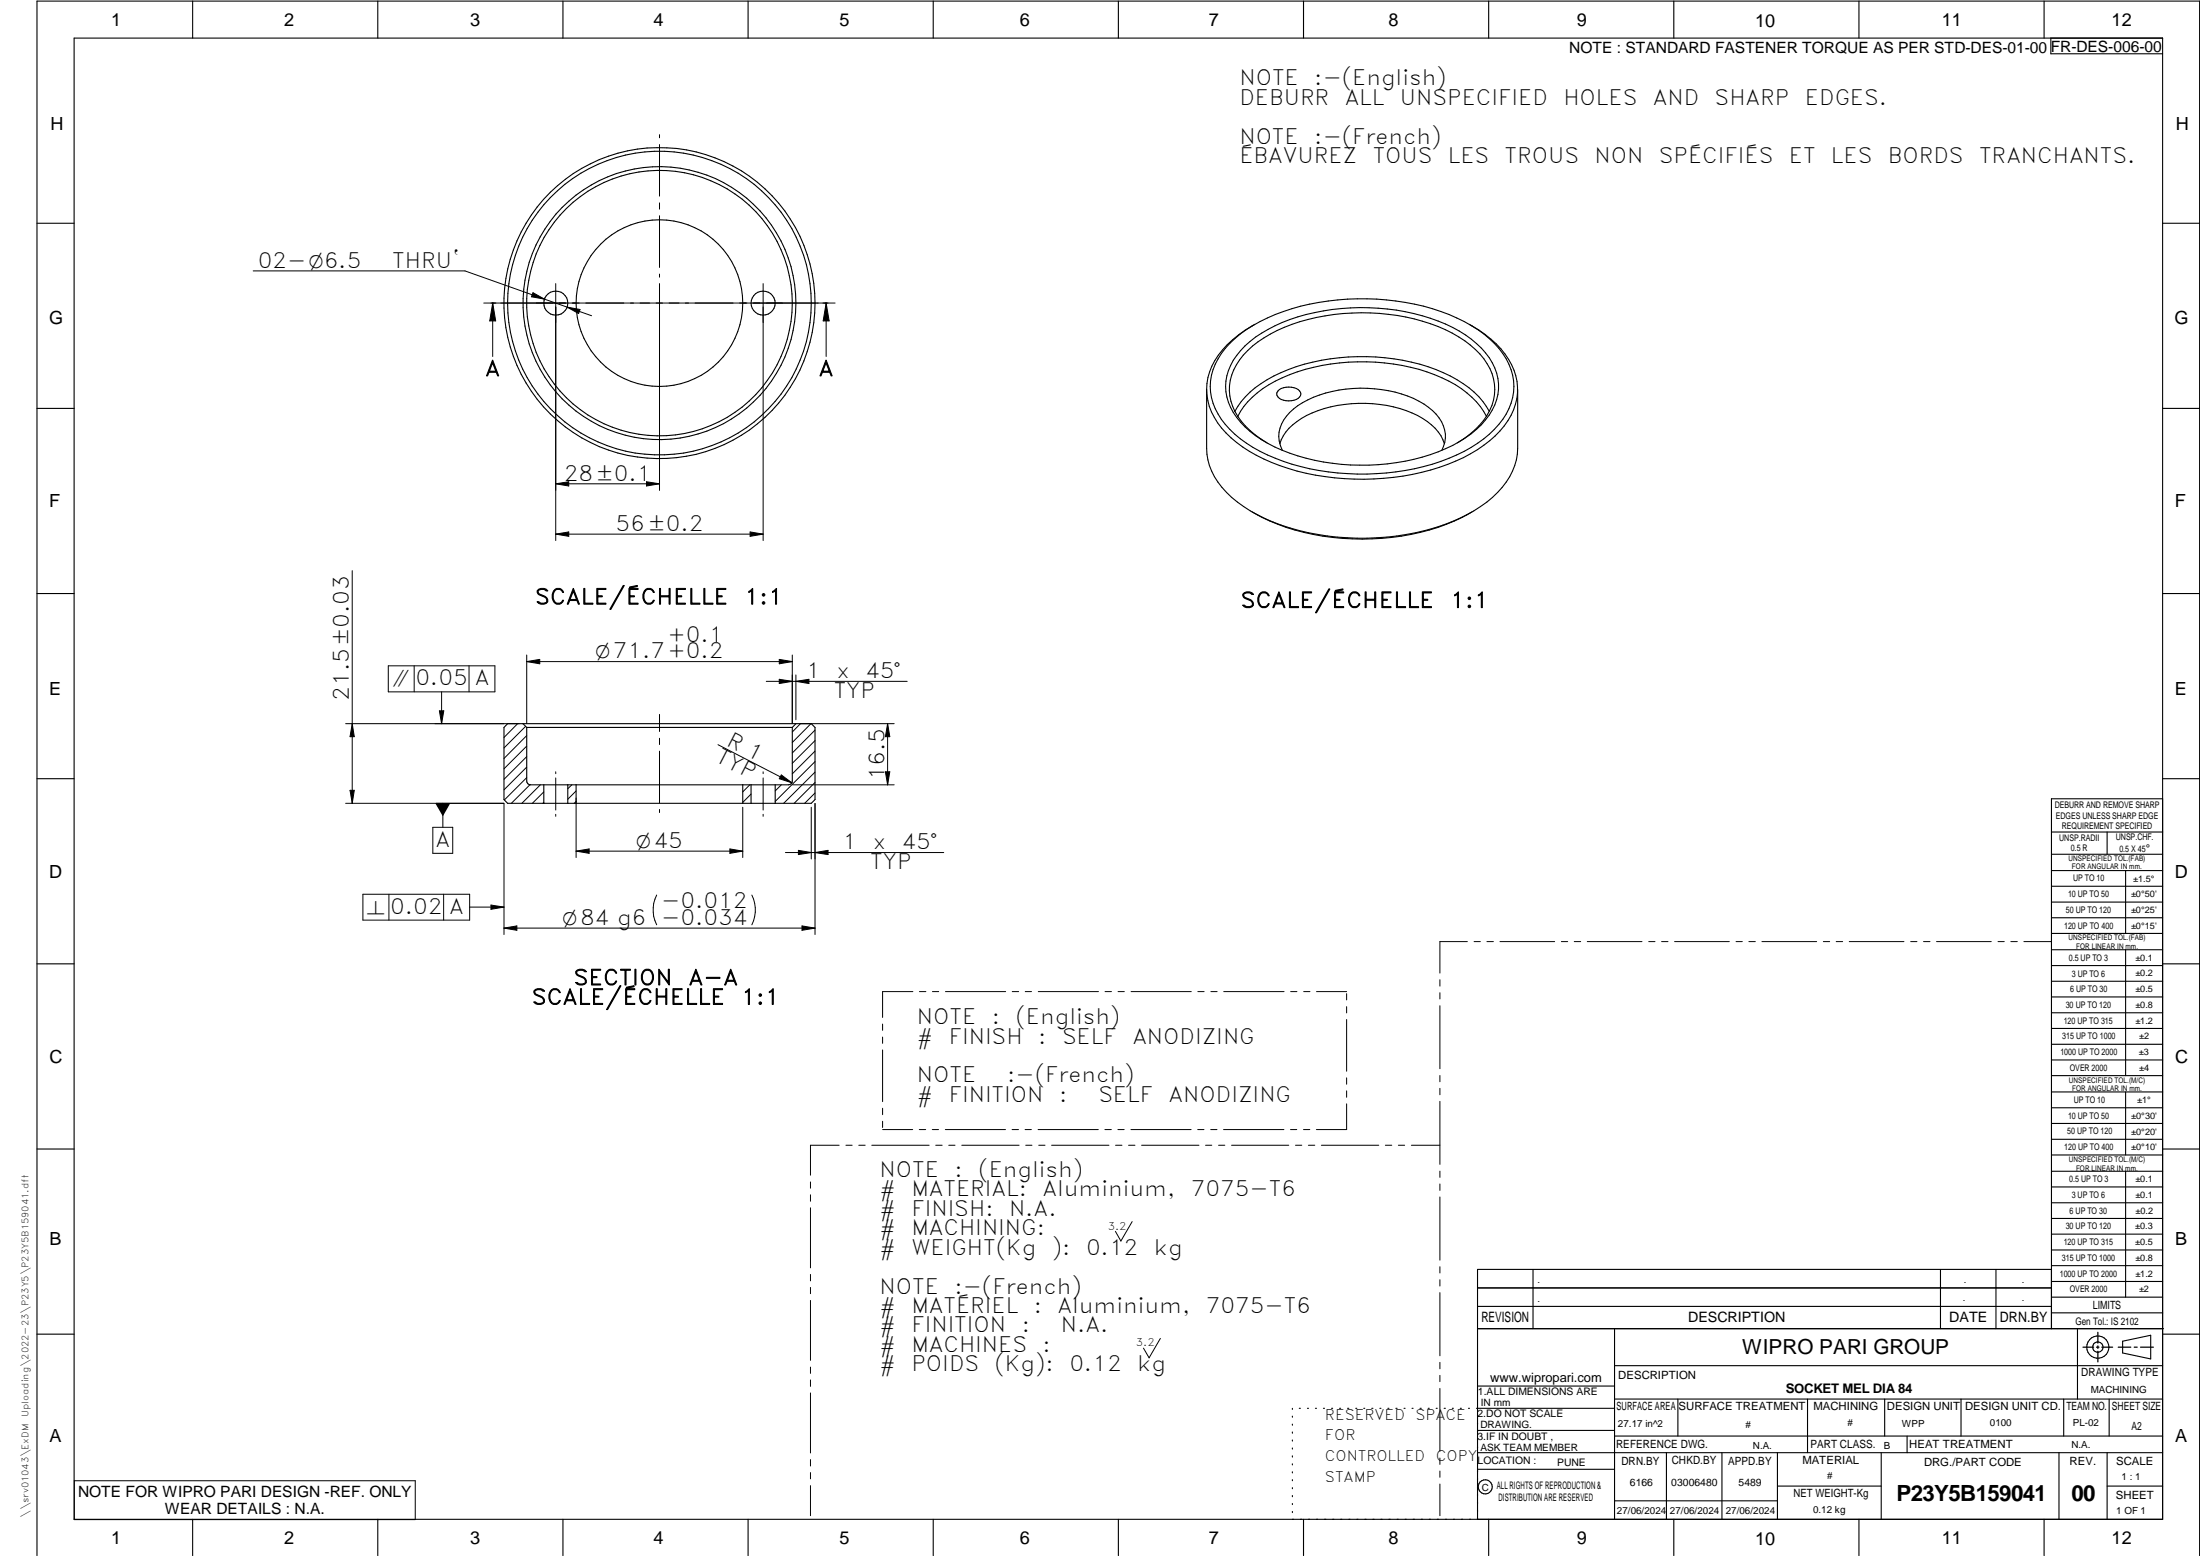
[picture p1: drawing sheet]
<svg xmlns="http://www.w3.org/2000/svg" width="594mm" height="420mm" viewBox="0 0 594 420" stroke-linecap="round" stroke-linejoin="round" font-family="sans-serif">
<g fill="none" stroke="#000" stroke-width=".3">
<path d="M20 10.3h564v400h-564zM52 .3v10M102 .3v10M152 .3v10M202 .3v10M252 .3v10M302 .3v10M352 .3v10M402 .3v10M452 .3v10M502 .3v10M552 .3v10"/>
<path d="M553.8 10.3v4.2h30.2M10 60.3h10M584 60.3h10M332.1 92.7a42.5 42.5 0 0 1 21.5-10.6 66.2 66.2 0 0 1 39.8 3.8 27.4 27.4 0 0 1 14.1 12.4 15.2 15.2 0 0 1-4 17.7 40.2 40.2 0 0 1-19.1 10 66.9 66.9 0 0 1-42.1-3.1 27.4 27.4 0 0 1-14.1-12.5 14.5 14.5 0 0 1 1.6-14.9zM338.8 87.6a25.1 25.1 0 0 0-12.2 12.8l-.4 1.6-.4 3.2M396.8 87.6a25.2 25.2 0 0 1 12 12.4 15.3 15.3 0 0 1-3.8 16.4 41 41 0 0 1-21.1 11.2 68.7 68.7 0 0 1-40.5-2.7 33.1 33.1 0 0 1-14.6-10.7 15.5 15.5 0 0 1-3-9M10 110.3h10M333.5 111.1l.8 1.3M333.5 111.1a13.1 13.1 0 0 1 2.2-15.2 35.7 35.7 0 0 1 19.8-10.2 57.2 57.2 0 0 1 36.7 4.3 22.3 22.3 0 0 1 10.7 10.9 13.4 13.4 0 0 1-3.5 14l-4.2 3.6M333.5 111.1a26.1 26.1 0 0 1 14.4-11.3 57.9 57.9 0 0 1 41.8 .8 25.1 25.1 0 0 1 12.5 10.5M334.3 112.4a23.8 23.8 0 0 0 7.8 7.2M345.1 105.6a4.6 4.6 0 0 1 5.8 0 1.43 1.43 0 0 1-.9 2.3 4.7 4.7 0 0 1-4.9-.7 1.12 1.12 0 0 1 0-1.6z"/>
<path d="M345.6 119.8a13.1 13.1 0 0 1 7.2-7.6 35.3 35.3 0 0 1 31.4 .8 12.6 12.6 0 0 1 5.9 6.8M394.1 119.3a55.5 55.5 0 0 1-34.3 5.8 44.9 44.9 0 0 1-22.2-8.6 15.6 15.6 0 0 1-6.6-13.6 18.8 18.8 0 0 1 9.7-12.9 52.1 52.1 0 0 1 29-6.9 51.1 51.1 0 0 1 26.1 7.4 19.3 19.3 0 0 1 8.7 11.7 14.2 14.2 0 0 1-4.5 12.5 27.8 27.8 0 0 1-6.5 4.9M401.4 112.4a25.3 25.3 0 0 0-14-11.2 56.3 56.3 0 0 0-41.2 .8 24 24 0 0 0-11.9 10.4M409.8 105.2v15.9a18 18 0 0 1-6.8 13.2 49.5 49.5 0 0 1-25.9 10.4 65.6 65.6 0 0 1-37.5-5.7 26.6 26.6 0 0 1-12.4-11.8 14.9 14.9 0 0 1-1.4-6.1v-15.9M584 110.3h10M338.1 138.2a61.7 61.7 0 0 0 37.7 6.9 53.5 53.5 0 0 0 21.7-6.9M346.3 121.6a8.4 8.4 0 0 1 1.9-10.2 25.7 25.7 0 0 1 15.2-6.3 34 34 0 0 1 21.1 4 10.8 10.8 0 0 1 5.8 9.2l-.2 1.1-.8 2.2M10 160.3h10M584 160.3h10M137.1 195.4h82l1 1v19.5l-1 1h-82l-1-1v-19.5zM141.2 195.4l1 1M142.2 196.4h71.7"/>
<path d="M142.2 196.4v14.5a1.01 1.01 0 0 0 1 1h69.7a1.01 1.01 0 0 0 1-1v-14.5M214.9 195.4l-1 1M10 210.3h10M146.8 211.9v5M153.3 211.9v5M155.6 211.9v5M200.6 211.9v5M202.8 211.9v5M209.3 211.9v5M584 215.7h-30v143.1M584 210.3h10M554 224.7h30"/>
<path d="M554 230.7h30M554 235.1h30M554 239.3h30M569 224.7v6M574 235.1v17M554 243.6h30M554 247.8h30M554 252.1h30M554 256.5h30M574 256.5v33.9M10 260.3h10M554 260.7h30"/>
<path d="M554 265h30M554 269.2h30M554 273.5h30M554 277.7h30M584 260.3h10M554 282h30M554 286.2h30M554 290.4h30M554 294.9h30M554 299.1h30M574 294.9v17M10 310.3h10"/>
<path d="M554 303.4h30M554 307.6h30M554 311.9h30M554 316.3h30M574 316.3v34M584 310.3h10M554 320.5h30M554 324.8h30M554 329h30M554 333.2h30M554 337.5h30M399 358.8h185.2"/>
<path d="M399 352.8h155M399 347.8h155M414 342.8v16M436 358.8v51.5M524 342.8v16M539 342.8v16M554 341.8h30M554 346h30M554 350.3h30M554 354.5h30M554 342.8h-155v67.5M561 358.8v19"/>
<path d="M10 360.3h10M399 374.3h37M436 377.8h148M453.1 377.8v10M488.1 377.8v14.5M508.9 377.8v10M529.5 377.8v10M557.3 377.8v10M569.5 377.8v10M573.2 362.2l7.6-1.6v6.3l-7.6-1.6zM584 368.8h-148M584 360.3h10"/>
<path d="M349 380.3v.3M349 382.4v.3M349 384.6v.3M349 386.7v.3M349 388.8v.3M349 391v.3M349 393.1v.3M349 395.3v.3M349 397.4v.3M349 399.5v.3M350.9 380.3h.2M353.1 380.3h.2"/>
<path d="M355.2 380.3h.3M357.4 380.3h.3M359.6 380.3h.3M361.7 380.3h.3M363.9 380.3h.3M366.1 380.3h.3M368.3 380.3h.2M370.4 380.3h.3M372.6 380.3h.3M374.8 380.3h.3M376.9 380.3h.4M379.1 380.3h.3"/>
<path d="M381.3 380.3h.3M383.4 380.3h.4M385.6 380.3h.3M387.8 380.3h.3M390 380.3h.3M392.2 380.3h.3M394.3 380.3h.3M396.5 380.3h.3M398.7 380.3h37.3M399 396.7h37M399 392.3h185M399 386.2h37"/>
<path d="M436 387.8h148M450 392.3v18M465 392.3v18M480 392.3v18M508 392.3v18M515 387.8v4.5M556 392.3v18M569 392.3v18M52 410.3v9.7M102 410.3v9.7M152 410.3v9.7M202 410.3v9.7"/>
<path d="M252 410.3v9.7M302 410.3v9.7M349 401.7v.3M349 403.8v.4M349 406v.3M349 408.1v.3M352 410.3v9.7M402 410.3v9.7M436 405.3h44M452 410.3v9.7M480 401.3h28M502 410.3v9.7"/>
<path d="M552 410.3v9.7M569 401.3h15M10 420v-419.7h584v419.7"/>
<circle cx="150.1" cy="81.9" r="3.3"/>
<circle cx="178.1" cy="81.9" r="22.5"/>
<circle cx="178.1" cy="81.8" r="41"/>
<circle cx="178.1" cy="81.9" r="42"/>
<circle cx="178.1" cy="81.9" r="36.8"/>
<circle cx="178.1" cy="81.8" r="35.9"/>
<circle cx="206.1" cy="81.8" r="3.3"/>
<circle cx="566.5" cy="363.7" r="1.39"/>
<circle cx="566.5" cy="363.8" r="3"/>
<circle cx="401.1" cy="401.5" r="1.9"/>
</g>
<g fill="none" stroke="#000" stroke-width=".27">
<path d="M178.1 36.4v.8M178.1 39v14M178.1 54.8v1.7M178.1 58.3v13.9M68.4 73.2h57.2l34.2 12.1M143.9 79l3.1 1.8-3.5-.7zM150.1 76.6v69.4M178.1 76.6v55.8M178.1 74v.8M206.1 76.6v69.4M130.6 81.8h94.9M133 81.8l.9 4.9h-1.7z"/>
<path d="M133 81.8v14.5M153.2 82.9l3.4 .7-.4 1.1zM223.1 81.8l.8 4.9h-1.6zM223.1 81.8v14.5M150.1 130.6l3.5-.5v1.1zM150.1 130.6h28M174.6 130.1l3.5 .5-3.5 .6zM95.1 154.1v62.8M150.1 144.2l3.5-.6v1.2zM150.1 144.2h56M202.6 143.6l3.5 .6-3.5 .6zM104.9 179.8h28.7v7h-28.7z"/>
<path d="M111.8 179.8v7M126.7 179.8v7M142.2 176.9v18.5M142.2 178.6l3.5-.5v1.1zM142.2 178.6h71.7M210.4 178.1l3.5 .5-3.5 .6zM213.9 176.9v18.5M93.3 195.4h46.9M95.1 195.4l.6 3.5h-1.2zM118.7 191.9h1.1l-.6 3.5zM119.2 186.8v8.6M139.8 195.4l-3.7 3.7"/>
<path d="M141.9 196.1l-5.8 5.9M142.2 198.6l-6.1 6.2M178.1 192.9v4.6M178.1 199.3v1.7M206.9 184h38.1M210.4 183.4l3.5 .6-3.5 .6zM214.9 182.2v12.2M214.9 184l3.5-.6v1.2zM216 195.4h25.5M216.1 195.4l-2.2 2.3M219 195.4l-5.1 5.1M220.1 197.1l-6.2 6.2"/>
<path d="M220.1 200l-6.2 6.1M239.7 195.4l.6 3.5h-1.2zM239.7 195.4v16.5M93.3 216.9h42.8M94.5 213.4h1.2l-.6 3.5zM119.6 216.9v6.5M136.1 217v35.3M142.2 210l-6 6M142.2 201.5l-6.1 6.1M142.2 204.3l-6.1 6.1M142.2 207.1l-6.1 6.2M143.1 211.9l-5 5"/>
<path d="M145.9 211.9l-5 5M146.8 213.8l-3 3.1M146.8 216.7l-.2 .2M150.1 208.4v.5M150.1 210.1v8.6M150.1 219.9v.5M154.4 211.9l-1.1 1.1M155.6 213.6l-2.3 2.2M155.6 216.4l-.5 .5M155.6 215.5v16.1M178.1 202.8v14M178.1 218.6v.8"/>
<path d="M193.9 201.1l19.9 10.3M200.6 218v13.6M202.5 211.9l-1.9 1.9M202.8 214.4l-2.2 2.3M206.1 208.4v.5M206.1 210.1v8.6M206.1 219.9v.5M211 211.9l-1.7 1.7M211 209.3l2.8 2.1-3.4-1.1zM214 211.9h27.5M219.1 218v13.9M220.1 214.1l-2.8 2.8"/>
<path d="M220.1 211.3l-5.6 5.6M220.1 208.5l-8.5 8.4M220.1 205.7l-10.8 10.7M220.1 202.8l-6.2 6.2M220.1 217v35.3M239.1 208.4h1.2l-.6 3.5zM116.9 223.4h5.4v7h-5.4zM155.6 229.8l3.5-.6v1.2zM155.6 229.8h45M197.1 229.2l3.5 .6-3.5 .6zM212.1 230.2h42.7M215.6 229.6l3.5 .6-3.5 .6z"/>
<path d="M220.1 230.2l3.5-.6v1.2zM98 241.5h28.8v7h-28.8zM105 241.5v7M119.8 241.5v7M126.8 244.9h9.3M132.6 244.4l3.5 .5-3.5 .6zM136.1 250.6l3.5-.6v1.2zM136.1 250.6h84M177.3 241.7a9 9 0 0 0 0 8M203 241.7a9 9 0 0 1 0 8M216.6 250l3.5 .6-3.5 .6zM396.2 254.3h-7.4v8.5"/>
<path d="M398.1 254.3h1.6M401.5 254.3h1.8M405 254.3h14.8M421.6 254.3h1.7M425.1 254.3h1.7M428.6 254.3h14.8M445.2 254.3h1.7M448.7 254.3h1.7M452.2 254.3h14.8M468.8 254.3h1.7M472.3 254.3h1.7M475.8 254.3h14.8"/>
<path d="M492.4 254.3h1.7M495.8 254.3h1.8M499.4 254.3h14.7M516 254.3h1.6M519.4 254.3h1.8M522.9 254.3h14.8M539.5 254.3h1.7M543 254.3h1.7M546.5 254.3h7.4M238.3 276.5v1.7M246.5 267.8h-8.2v6.9M248.3 267.8h1.7"/>
<path d="M251.8 267.8h1.7M255.3 267.8h16.3M273.3 267.8h1.8M276.9 267.8h1.6M280.4 267.8h16.2M298.4 267.8h1.7M301.9 267.8h1.7M305.4 267.8h16.3M323.5 267.8h1.7M327 267.8h1.7M330.4 267.8h16.3M348.5 267.8h1.7"/>
<path d="M352 267.8h1.7M355.5 267.8h8.1M363.6 268.3v1.7M363.6 271.8v1.7M363.6 275.3v14M388.8 264.5v1.8M388.8 268.1v1.6M388.8 271.6v17M238.3 280v1.7M238.3 283.5v14M238.3 299.3v1.7M363.6 298.1v6.9h-8.1"/>
<path d="M363.6 291v1.8M363.6 294.6v1.7M388.8 290.4v1.7M388.8 293.9v1.7M388.8 297.4v17M218.9 319.2v1.6M226.6 309.2h-7.7v8.1M228.4 309.2h1.7M231.9 309.2h1.7M235.4 309.2h15.5M238.3 305h8.2M238.3 302.8v1.7"/>
<path d="M248.2 305h1.8M251.7 305h1.7M252.7 309.2h1.7M255.3 305h16.2M256.2 309.2h1.7M259.7 309.2h15.5M273.3 305h1.7M276.8 305h1.7M277 309.2h1.7M280.3 305h16.3M280.5 309.2h1.7M284 309.2h15.5"/>
<path d="M298.4 305h1.7M301.2 309.2h1.8M301.9 305h1.7M304.8 309.2h1.7M305.4 305h16.2M308.3 309.2h15.5M323.4 305h1.7M325.5 309.2h1.7M326.9 305h1.7M329.1 309.2h1.6M330.4 305h16.3M332.6 309.2h15.4"/>
<path d="M348.5 305h1.7M349.8 309.2h1.7M352 305h1.7M353.3 309.2h1.7M356.8 309.2h15.5M374.1 309.2h1.7M377.6 309.2h1.7M381.1 309.2h7.7M388.8 316.2v1.7M388.8 319.7v1.7M218.9 322.6v1.8M218.9 326.1v16.2"/>
<path d="M305.7 329.9l-3 5.2-1.5-2.6M388.8 323.2v17.1M218.9 344.1v1.8M218.9 347.6v1.7M218.9 351.2v16.1M388.8 342.1v1.6M388.8 345.6v1.7M388.8 349v17.1M218.9 369.1v1.7M218.9 372.6v1.8M218.9 376.1v16.2M313.3 361.4l-3 5.2-1.5-2.6"/>
<path d="M388.8 367.9v1.7M388.8 371.4v1.7M388.8 374.9v17M20.1 399.8h92v10.5h-92zM218.9 394.1v1.8M218.9 397.6v1.7M388.8 393.7v1.7M388.8 397.2v1.7M218.9 401.2v8.1M388.8 400.7v8.6"/>
</g>
<path d="M566.5 359.7v3M562.5 363.8h2.9M566.1 363.8h.7M566.5 363.4v.7M566.5 364.9v2.8M567.6 363.8h2.9M572 363.8h3.4M576.3 363.8h.8M578 363.8h3.5" fill="none" stroke="#000" stroke-width=".34"/>
<g fill="#000">
<path d="M143.9 79l3.1 1.8-3.5-.7zM133 81.8l.9 4.9h-1.7zM153.2 82.9l3.4 .7-.4 1.1zM223.1 81.8l.8 4.9h-1.6zM150.1 130.6l3.5-.5v1.1zM174.6 130.1l3.5 .5-3.5 .6zM150.1 144.2l3.5-.6v1.2zM202.6 143.6l3.5 .6-3.5 .6zM142.2 178.6l3.5-.5v1.1zM210.4 178.1l3.5 .5-3.5 .6zM95.1 195.4l.6 3.5h-1.2zM118.7 191.9h1.1l-.6 3.5z"/>
<path d="M210.4 183.4l3.5 .6-3.5 .6zM214.9 184l3.5-.6v1.2zM239.7 195.4l.6 3.5h-1.2zM94.5 213.4h1.2l-.6 3.5zM117.6 216.9h4l-2 3.5zM211 209.3l2.8 2.1-3.4-1.1zM239.1 208.4h1.2l-.6 3.5zM155.6 229.8l3.5-.6v1.2zM197.1 229.2l3.5 .6-3.5 .6zM215.6 229.6l3.5 .6-3.5 .6zM220.1 230.2l3.5-.6v1.2zM132.6 244.4l3.5 .5-3.5 .6z"/>
<path d="M136.1 250.6l3.5-.6v1.2zM216.6 250l3.5 .6-3.5 .6z"/>
</g>
<g font-size="6">
<text x="512.1" y="405.2">P23Y5B159041</text>
<text x="559.4" y="405.2">00</text>
</g>
<g font-size="5.7">
<text x="334.7" y="23">NOTE</text>
<text x="354.9" y="23">:-(English)</text>
<text x="334.7" y="28.3">DEBURR</text>
<text x="363.1" y="28.3">ALL</text>
<text x="378" y="28.3">UNSPECIFIED</text>
<text x="422.2" y="28.3">HOLES</text>
<text x="446.3" y="28.3">AND</text>
<text x="463" y="28.3">SHARP</text>
<text x="487.4" y="28.3">EDGES.</text>
<text x="334.7" y="38.8">NOTE</text>
<text x="354.9" y="38.8">:-(French)</text>
<text x="334.7" y="44">ÉBAVUREZ</text>
<text x="370.7" y="44">TOUS</text>
<text x="391" y="44">LES</text>
<text x="406.3" y="44">TROUS</text>
<text x="430.6" y="44">NON</text>
<text x="448" y="44">SPÉCIFIÉS</text>
<text x="483" y="44">ET</text>
<text x="494.4" y="44">LES</text>
<text x="509.8" y="44">BORDS</text>
<text x="534.4" y="44">TRANCHANTS.</text>
<text x="69.6" y="72.3">02-O6.5</text>
<text x="105.9" y="72.3">THRU`</text>
<text x="131" y="101.5">A</text>
<text x="221.1" y="101.5">A</text>
<text x="152.2" y="129.8">28±0.1</text>
<text x="166.2" y="143.3">56±0.2</text>
<text x="144.5" y="163.2">SCALE/ÉCHELLE</text>
<text x="201" y="163.2">1:1</text>
<text x="335" y="164.1">SCALE/ÉCHELLE</text>
<text x="391.6" y="164.1">1:1</text>
<text x="180.2" y="173.2">+0.1</text>
<text x="112.2" y="185">0.05 A</text>
<text x="217.7" y="183.1">1</text>
<text x="225.8" y="183.1">x</text>
<text x="233.6" y="183.1">45°</text>
<text x="94.2" y="189.2" transform="rotate(-90 94.2 189.2)">21.5±0.03</text>
<text x="225.1" y="188.4">TYP</text>
<text x="195.9" y="201.1" transform="rotate(27 195.9 201.1)">R 1</text>
<text x="192.9" y="205.5" transform="rotate(27 192.9 205.5)">TYP</text>
<text x="238.8" y="210.7" transform="rotate(-90 238.8 210.7)">16.5</text>
<text x="117.6" y="228.6">A</text>
<text x="227.5" y="229.3">1</text>
<text x="235.7" y="229.3">x</text>
<text x="243.4" y="229.3">45°</text>
<text x="235" y="234.6">TYP</text>
<text x="178.6" y="245.2">-0.012</text>
<text x="105.4" y="246.7">0.02 A</text>
<text x="178.6" y="249.7">-0.034</text>
<text x="154.9" y="266">SECTION</text>
<text x="185.9" y="266">A-A</text>
<text x="143.6" y="271.2">SCALE/ÉCHELLE</text>
<text x="200.1" y="271.2">1:1</text>
<text x="247.6" y="276.5">NOTE</text>
<text x="247.6" y="281.8">#</text>
<text x="256.2" y="281.8">FINISH</text>
<text x="267.8" y="276.5">:</text>
<text x="274.2" y="276.5">(English)</text>
<text x="280.3" y="281.8">:</text>
<text x="286.8" y="281.8">SELF</text>
<text x="305.8" y="281.8">ANODIZING</text>
<text x="247.6" y="292.3">NOTE</text>
<text x="272" y="292.3">:-(French)</text>
<text x="247.6" y="297.5">#</text>
<text x="256.2" y="297.5">FINITION</text>
<text x="286" y="297.5">:</text>
<text x="296.6" y="297.5">SELF</text>
<text x="315.6" y="297.5">ANODIZING</text>
<text x="237.5" y="317.8">NOTE</text>
<text x="257.7" y="317.8">:</text>
<text x="264.1" y="317.8">(English)</text>
<text x="237.5" y="323">#</text>
<text x="246.1" y="323">MATERIAL:</text>
<text x="281.5" y="323">Aluminium,</text>
<text x="321.6" y="323">7075-T6</text>
<text x="237.5" y="328.3">#</text>
<text x="246.1" y="328.3">FINISH:</text>
<text x="272.5" y="328.3">N.A.</text>
<text x="237.5" y="333.5">#</text>
<text x="246.1" y="333.5">MACHINING:</text>
<text x="237.5" y="338.8">#</text>
<text x="246.1" y="338.8">WEIGHT(Kg</text>
<text x="284" y="338.8">):</text>
<text x="293.3" y="338.8">0.12</text>
<text x="311.6" y="338.8">kg</text>
<text x="237.5" y="349.3">NOTE</text>
<text x="257.7" y="349.3">:-(French)</text>
<text x="237.5" y="354.5">#</text>
<text x="237.5" y="359.8">#</text>
<text x="246.1" y="359.8">FINITION</text>
<text x="246.1" y="354.5">MATÉRIEL</text>
<text x="275.9" y="359.8">:</text>
<text x="279.2" y="354.5">:</text>
<text x="285.6" y="354.5">Aluminium,</text>
<text x="286.5" y="359.8">N.A.</text>
<text x="325.7" y="354.5">7075-T6</text>
<text x="237.5" y="365">#</text>
<text x="246.1" y="365">MACHINES</text>
<text x="281.5" y="365">:</text>
<text x="237.5" y="370.3">#</text>
<text x="246.1" y="370.3">POIDS</text>
<text x="268.5" y="370.3">(Kg):</text>
<text x="288.8" y="370.3">0.12</text>
<text x="307.1" y="370.3">kg</text>
</g>
<text font-size="5.6" x="470.5" y="365.5">WIPRO PARI GROUP</text>
<g font-size="5.4">
<text x="160.8" y="177.8">O71.7+0.2</text>
<text x="106.1" y="185">i</text>
<text x="171.8" y="228.9">O45</text>
<text x="99.1" y="246.7">n</text>
<text x="151.9" y="249.7">O84 g6</text>
</g>
<g font-size="4.9">
<text x="30" y="6.9">1</text>
<text x="76.7" y="6.9">2</text>
<text x="127" y="6.9">3</text>
<text x="176.5" y="6.9">4</text>
<text x="226.7" y="6.9">5</text>
<text x="275.4" y="6.9">6</text>
<text x="326.4" y="6.9">7</text>
<text x="375" y="6.9">8</text>
<text x="425.8" y="6.9">9</text>
<text x="473.9" y="7.3">10</text>
<text x="524.3" y="6.9">11</text>
<text x="570.2" y="6.9">12</text>
<text x="13.6" y="35.1">H</text>
<text x="587.6" y="35.1">H</text>
<text x="13.2" y="87.5">G</text>
<text x="587.2" y="87.5">G</text>
<text x="13.2" y="137">F</text>
<text x="587.2" y="137">F</text>
<text x="13.2" y="187.6">E</text>
<text x="587.2" y="187.6">E</text>
<text x="13.2" y="237">D</text>
<text x="587.2" y="237">D</text>
<text x="13.4" y="287.1">C</text>
<text x="587.4" y="287.1">C</text>
<text x="13.4" y="336.2">B</text>
<text x="587.4" y="336.2">B</text>
<text x="13.4" y="389.3">A</text>
<text x="587.4" y="389.3">A</text>
<text x="30" y="416.9">1</text>
<text x="76.7" y="416.9">2</text>
<text x="127" y="416.9">3</text>
<text x="176.5" y="416.9">4</text>
<text x="226.7" y="416.9">5</text>
<text x="275.4" y="416.9">6</text>
<text x="326.4" y="416.9">7</text>
<text x="375" y="416.9">8</text>
<text x="425.8" y="416.9">9</text>
<text x="473.9" y="417.3">10</text>
<text x="524.3" y="416.9">11</text>
<text x="570.2" y="416.9">12</text>
</g>
<g font-size="4.2">
<text x="423.7" y="14.3">NOTE : STANDARD FASTENER TORQUE AS PER STD-DES-01-00</text>
<text x="553.8" y="14">FR-DES-006-00</text>
<text x="21.1" y="404.3">NOTE FOR WIPRO PARI DESIGN -REF. ONLY</text>
<text x="44.5" y="408.8">WEAR DETAILS : N.A.</text>
</g>
<g font-size="3.9">
<text x="400" y="357.1">REVISION</text>
<text x="455.9" y="357.1">DESCRIPTION</text>
<text x="526.4" y="357.1">DATE</text>
<text x="540" y="357.1">DRN.BY</text>
<text x="357.8" y="383.3">RESERVED</text>
<text x="382.3" y="383.3">SPACE</text>
<text x="357.8" y="388.9">FOR</text>
<text x="357.8" y="394.5">CONTROLLED</text>
<text x="387.8" y="394.5">COPY</text>
<text x="357.8" y="400">STAMP</text>
</g>
<text font-size="3.6" x="482.2" y="376.1">SOCKET MEL DIA 84</text>
<text font-size="3.5" x="402.4" y="373.3">www.wipropari.com</text>
<g font-size="3.1">
<text x="565.1" y="353.5">LIMITS</text>
<text x="562" y="371.7">DRAWING TYPE</text>
<text x="437" y="372.3">DESCRIPTION</text>
<text x="436.5" y="380.8">SURFACE AREA</text>
<text x="453.3" y="380.8">SURFACE TREATMENT</text>
<text x="489.7" y="380.8">MACHINING</text>
<text x="509.5" y="380.8">DESIGN UNIT</text>
<text x="530.6" y="380.8">DESIGN UNIT CD.</text>
<text x="558" y="380.6">TEAM NO.</text>
<text x="570.3" y="380.7">SHEET SIZE</text>
<text x="575.6" y="386.1">A2</text>
<text x="436.4" y="391.1">REFERENCE DWG.</text>
<text x="437.8" y="395.5">DRN.BY</text>
<text x="451.4" y="395.4">CHKD.BY</text>
<text x="466.6" y="395.5">APPD.BY</text>
<text x="486.7" y="395.4">MATERIAL</text>
<text x="488.9" y="390.9">PART CLASS.</text>
<text x="515.6" y="390.9">HEAT TREATMENT</text>
<text x="519.6" y="395.9">DRG./PART CODE</text>
<text x="558.9" y="395.5">REV.</text>
<text x="571.4" y="395.6">SCALE</text>
<text x="484.3" y="404.2">NET WEIGHT-Kg</text>
<text x="571.4" y="404.7">SHEET</text>
</g>
<text font-size="3" x="579.5" y="230.1">°</text>
<g font-size="2.8">
<text x="299.1" y="332.1">3.2</text>
<text x="560.4" y="357.7">Gen Tol.: IS 2102</text>
<text x="306.7" y="363.6">3.2</text>
<text x="399.1" y="376.6">1.ALL DIMENSIONS ARE</text>
<text x="399" y="382.7">2.DO NOT SCALE</text>
<text x="399" y="388.7">3.IF IN DOUBT ,</text>
<text x="399" y="395.4">LOCATION :</text>
<text x="420.5" y="396">PUNE</text>
<text x="404.2" y="402">ALL RIGHTS OF REPRODUCTION &amp;</text>
<text x="440.1" y="401.2">6166</text>
<text x="451.3" y="401.2">03006480</text>
<text x="469.5" y="401.2">5489</text>
<text x="404.7" y="405.4">DISTRIBUTION ARE RESERVED</text>
</g>
<g font-size="2.7">
<text x="564.6" y="376.2">MACHINING</text>
<text x="399.9" y="379.7">IN mm</text>
<text x="399.7" y="385.7">DRAWING.</text>
<text x="436.9" y="385.4">27.17 in^2</text>
<text x="471.4" y="385.5">#</text>
<text x="498.9" y="385">#</text>
<text x="513.6" y="385.3">WPP</text>
<text x="537.3" y="385.1">0100</text>
<text x="559.7" y="385.1">PL-02</text>
<text x="399.7" y="391.8">ASK TEAM MEMBER</text>
<text x="473.4" y="391.2">N.A.</text>
<text x="508.7" y="391.2">B</text>
<text x="559.3" y="391.1">N.A.</text>
<text x="493.4" y="399.5">#</text>
<text x="572.8" y="399.7">1 : 1</text>
<text x="400.1" y="402.5">C</text>
<text x="436.6" y="408.7">27/06/2024</text>
<text x="450.9" y="408.8">27/06/2024</text>
<text x="466" y="408.9">27/06/2024</text>
<text x="489.6" y="408.5">0.12 kg</text>
<text x="571.4" y="408.7">1 OF 1</text>
</g>
<g font-size="2.5">
<text x="554.9" y="218.3">DEBURR AND REMOVE SHARP</text>
<text x="555.2" y="221">EDGES UNLESS SHARP EDGE</text>
<text x="556.1" y="227.1">UNSP.RADII</text>
<text x="556.8" y="223.8">REQUIREMENT SPECIFIED</text>
<text x="571.4" y="226.9">UNSP.CHF.</text>
<text x="559.2" y="229.9">0.5 R</text>
<text x="572.3" y="230.1">0.5 X 45</text>
<text x="559.8" y="238">UP TO 10</text>
<text x="576.1" y="238.1">±1.5°</text>
<text x="558.5" y="242.2">10 UP TO 50</text>
<text x="575.5" y="242.3">±0°50'</text>
<text x="557.4" y="250.7">120 UP TO 400</text>
<text x="557.9" y="246.5">50 UP TO 120</text>
<text x="575.5" y="250.7">±0°15'</text>
<text x="575.5" y="246.5">±0°25'</text>
<text x="558.7" y="259.4">0.5 UP TO 3</text>
<text x="559.5" y="263.7">3 UP TO 6</text>
<text x="576.6" y="263.6">±0.2</text>
<text x="576.6" y="259.4">±0.1</text>
<text x="559" y="267.9">6 UP TO 30</text>
<text x="576.6" y="267.9">±0.5</text>
<text x="557.8" y="272.2">30 UP TO 120</text>
<text x="576.6" y="272.2">±0.8</text>
<text x="556.9" y="280.7">315 UP TO 1000</text>
<text x="557.3" y="276.4">120 UP TO 315</text>
<text x="576.6" y="276.4">±1.2</text>
<text x="577.7" y="280.7">±2</text>
<text x="556.4" y="284.9">1000 UP TO 2000</text>
<text x="577.6" y="284.9">±3</text>
<text x="558.9" y="289.2">OVER 2000</text>
<text x="577.7" y="289.3">±4</text>
<text x="560" y="297.9">UP TO 10</text>
<text x="577.1" y="297.9">±1°</text>
<text x="558.5" y="302.1">10 UP TO 50</text>
<text x="575.5" y="302.1">±0°30'</text>
<text x="557.4" y="310.6">120 UP TO 400</text>
<text x="558.2" y="306.3">50 UP TO 120</text>
<text x="575.5" y="310.6">±0°10'</text>
<text x="575.5" y="306.4">±0°20'</text>
<text x="558.8" y="319.2">0.5 UP TO 3</text>
<text x="559.4" y="323.4">3 UP TO 6</text>
<text x="576.6" y="319.2">±0.1</text>
<text x="576.6" y="323.5">±0.1</text>
<text x="558.9" y="327.7">6 UP TO 30</text>
<text x="576.7" y="327.7">±0.2</text>
<text x="557.8" y="332">30 UP TO 120</text>
<text x="576.6" y="332">±0.3</text>
<text x="556.8" y="340.5">315 UP TO 1000</text>
<text x="557.3" y="336.3">120 UP TO 315</text>
<text x="576.6" y="336.3">±0.5</text>
<text x="576.6" y="340.5">±0.8</text>
<text x="415.2" y="346.4">.</text>
<text x="530.3" y="346.5">.</text>
<text x="545.9" y="346.4">.</text>
<text x="556.2" y="344.7">1000 UP TO 2000</text>
<text x="576.6" y="344.7">±1.2</text>
<text x="415.2" y="351.5">.</text>
<text x="530" y="351.3">.</text>
<text x="545.9" y="351.4">.</text>
<text x="558.9" y="349">OVER 2000</text>
<text x="577.6" y="349">±2</text>
</g>
<g font-size="2.4">
<text x="7.7" y="382.7" transform="rotate(-90 7.7 382.7)">Uploading\2022-23\P23Y5\P23Y5B159041.dft</text>
<text x="7.7" y="409.8" transform="rotate(-90 7.7 409.8)">\\srv01043\ExDM</text>
</g>
<g font-size="2.1">
<text x="558.5" y="232.4">UNSPECIFIED TOL.(FAB)</text>
<text x="559.5" y="234.7">FOR ANGULAR IN mm.</text>
<text x="558.6" y="253.9">UNSPECIFIED TOL.(FAB)</text>
<text x="560.7" y="256.3">FOR LINEAR IN mm.</text>
<text x="558.7" y="292.3">UNSPECIFIED TOL.(M/C)</text>
<text x="559.6" y="294.7">FOR ANGULAR IN mm.</text>
<text x="558.7" y="313.7">UNSPECIFIED TOL.(M/C)</text>
<text x="560.6" y="316.1">FOR LINEAR IN mm.</text>
</g>
</svg>
